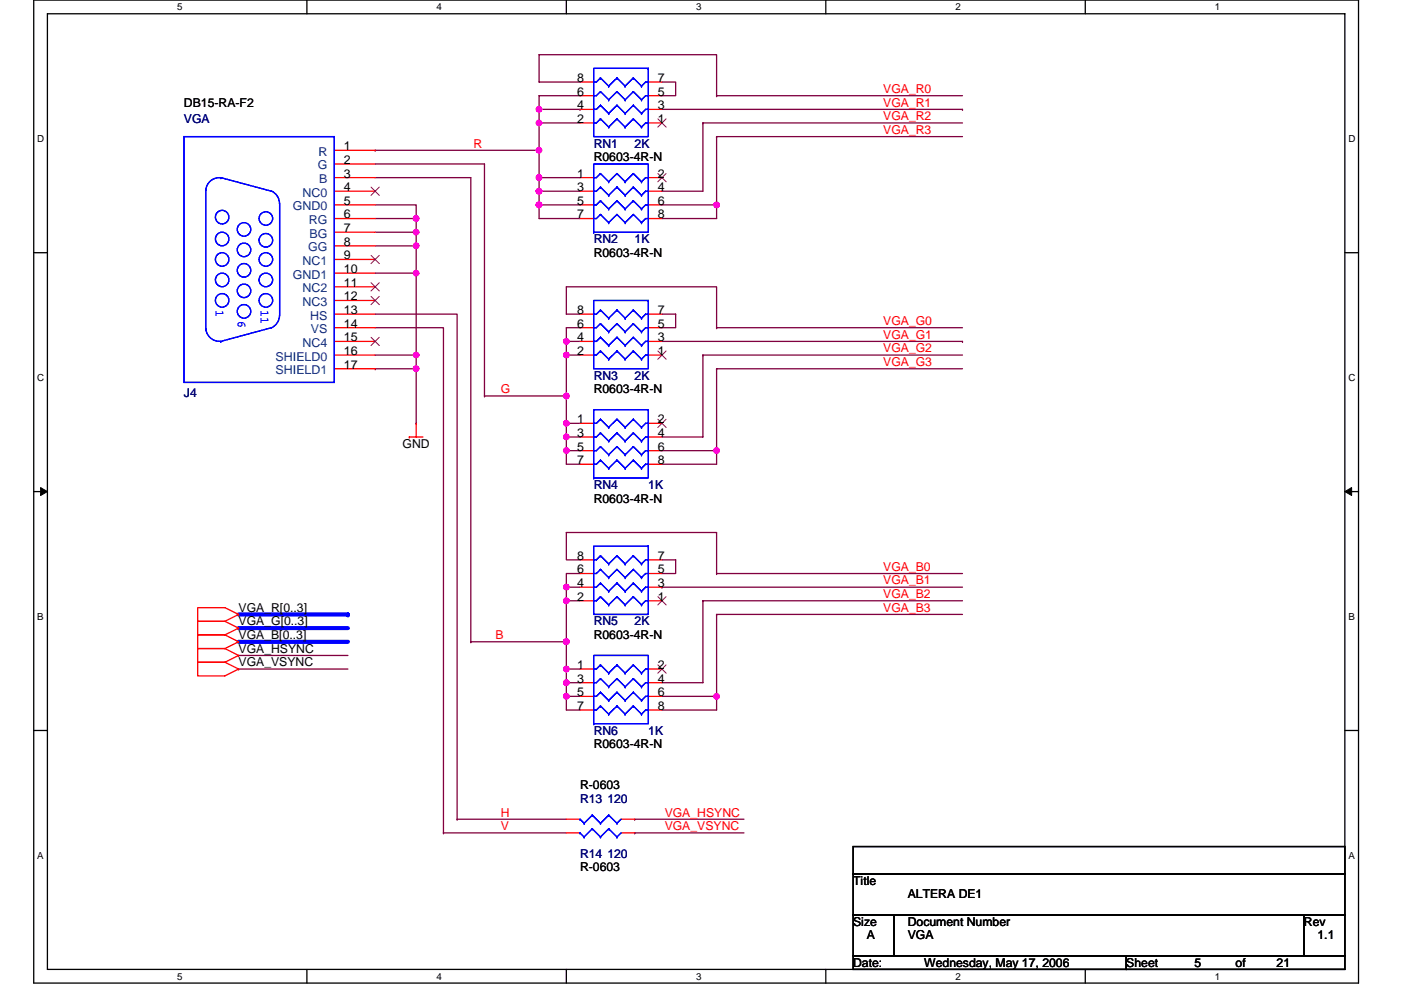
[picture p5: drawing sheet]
<svg xmlns="http://www.w3.org/2000/svg" width="297mm" height="210mm" viewBox="0 0 297 210" stroke-linecap="round" stroke-linejoin="round" font-family="sans-serif">
<path d="M7.2 0h280.8v208.5h-280.8zM10.1 2.9h275v202.7h-275z" fill="none" stroke="#000" stroke-width=".28"/>
<g fill="#fff">
<path d="M37.5 .3h1.2v2.3h-1.2z"/>
<path d="M37.5 205.9h1.2v2.3h-1.2z"/>
</g>
<path d="M65.1 0v2.9M65.1 205.6v2.9" fill="none" stroke="#000" stroke-width=".28"/>
<g fill="#fff">
<path d="M92.6 .3h1.1v2.3h-1.1z"/>
<path d="M92.6 205.9h1.1v2.3h-1.1z"/>
</g>
<path d="M120.1 0v2.9M120.1 205.6v2.9" fill="none" stroke="#000" stroke-width=".28"/>
<g fill="#fff">
<path d="M147.6 .3h1.1v2.3h-1.1z"/>
<path d="M147.6 205.9h1.1v2.3h-1.1z"/>
</g>
<path d="M175.1 0v2.9M175.1 205.6v2.9" fill="none" stroke="#000" stroke-width=".28"/>
<g fill="#fff">
<path d="M202.6 .3h1.1v2.3h-1.1z"/>
<path d="M202.6 205.9h1.1v2.3h-1.1z"/>
</g>
<path d="M230.1 0v2.9M230.1 205.6v2.9" fill="none" stroke="#000" stroke-width=".28"/>
<g fill="#fff">
<path d="M257.6 .3h1.2v2.3h-1.2z"/>
<path d="M257.6 205.9h1.2v2.3h-1.2z"/>
<path d="M7.9 28.3h1.5v2.3h-1.5z"/>
<path d="M285.9 28.3h1.5v2.3h-1.5z"/>
<path d="M7.9 78.9h1.5v2.3h-1.5z"/>
<path d="M285.9 78.9h1.5v2.3h-1.5z"/>
</g>
<path d="M7.2 53.6h2.9M285.1 53.6h2.9" fill="none" stroke="#000" stroke-width=".28"/>
<g fill="#fff">
<path d="M7.9 129.6h1.4v2.3h-1.4z"/>
<path d="M285.9 129.6h1.3v2.3h-1.3z"/>
</g>
<path d="M7.2 104.3h2.9M285.1 104.3h2.9" fill="none" stroke="#000" stroke-width=".28"/>
<path d="M8.6 103.4l1.5 .9-1.5 .8zM285.1 104.3l1.5-.9v1.7z" fill="#000" stroke="#000" stroke-width=".21"/>
<g fill="#fff">
<path d="M7.9 180.3h1.4v2.3h-1.4z"/>
<path d="M285.9 180.3h1.4v2.3h-1.4z"/>
</g>
<path d="M7.2 154.9h2.9M285.1 154.9h2.9M180.9 179.6h104.2v5.7h-104.2zM180.9 185.3h104.2v8.7h-104.2zM180.9 194h8.7v8.7h-8.7zM189.6 194h86.9v8.7h-86.9zM276.5 194h8.6v8.7h-8.6zM180.9 202.7h57.9v2.9h-57.9zM238.8 202.7h46.3v2.9h-46.3z" fill="none" stroke="#000" stroke-width=".28"/>
<g fill="none" stroke="#800040" stroke-width=".28">
<path d="M123 17.4h-8.7v-5.8h37.6v8.7M140.4 17.4h2.9v2.9h-2.9M79.5 31.9h.1M79.5 34.8h23.2v49.2M79.5 37.7h20.3v98.4M79.5 31.9h34.8M114.3 31.9v5.8M114.3 37.7h.1M114.3 37.7h8.7M114.3 26.1v5.8M114.3 26.1h.1M114.3 37.7v5.8"/>
<path d="M114.3 26.1h8.7M123 23.2h-8.7v2.9M123 23.2h.1M123 20.3h-8.7v2.9M140.4 23.2h63.7M149 26.1v14.5h-8.6M149 26.1h.1M149 26.1h55.1M151.9 29h.1M151.9 29v14.5M151.9 20.3h.1M151.9 29h52.2"/>
<path d="M151.9 20.3h52.2M204.1 23.2h.1M79.5 43.5h8.7v2.9M79.5 46.4h8.7v2.9M79.5 49.3h8.7v2.9M79.5 52.2h8.7M79.5 57.9h8.7M88.2 46.4h.1M88.2 49.3h.1M88.2 52.2h.1M88.2 52.2v5.7M88.2 57.9h.1"/>
<path d="M88.2 57.9v17.4M114.3 43.5v2.9h8.7M114.3 40.6h.1M114.3 43.5h.1M114.3 43.5h8.7M114.3 40.6h8.7M140.4 43.5h11.5M151.9 43.5h.1M151.9 43.5v2.9h-11.5M79.5 66.6h17.4v107.2M79.5 69.5h14.5v107.2M79.5 78.2h.1"/>
<path d="M79.5 75.3h8.7M88.2 75.3h.1M88.2 75.3v2.9h-8.7M88.2 78.2v11.6M120.1 72.4h.1M120.1 72.4v2.9M120.1 75.3v23.2h2.9M120.1 75.3h2.9M120.1 75.3h.1M120.1 72.4h2.9M123 66.6h-2.9v-5.8h31.8v8.7M123 69.5h-2.9v2.9"/>
<path d="M140.4 66.6h2.9v2.9h-2.9M140.4 72.4h63.7M149 75.3h.1M149 75.3v17.4h-8.6M149 75.3h55.1M151.9 69.5h.1M151.9 78.2h.1M151.9 78.2v17.4M151.9 69.5h52.2M151.9 78.2h52.2M204.1 72.4h.1M88.2 89.8h.1"/>
<path d="M102.7 84h.1M102.7 84h17.4M120.1 89.8h2.9M120.1 89.8h.1M120.1 92.7h2.9M120.1 95.6h.1M120.1 95.6h2.9M120.1 84h.1M120.1 92.7h.1M140.4 95.6h11.5M151.9 95.6h.1M151.9 95.6v2.9h-11.5"/>
<path d="M123 118.7h-2.9v-5.8h31.8v8.7M140.4 118.7h2.9v2.9h-2.9M50.6 139h23.2M99.8 136.1h.1M99.8 136.1h20.3M120.1 124.5h.1M120.1 127.4v23.2h2.9M120.1 127.4h.1M120.1 127.4h2.9M120.1 136.1h.1M120.1 124.5v2.9M120.1 124.5h2.9"/>
<path d="M123 121.6h-2.9v2.9M140.4 124.5h.1M140.4 124.5h63.7M149 127.4h.1M149 127.4v17.4h-8.6M149 127.4h55.1M151.9 130.3h.1M151.9 121.6h.1M151.9 130.3v17.4M151.9 130.3h52.2M151.9 121.6h52.2M50.6 141.9h23.2"/>
<path d="M120.1 141.9h2.9M120.1 141.9h.1M120.1 147.7h2.9M120.1 144.8h2.9M120.1 147.7h.1M120.1 144.8h.1M140.4 147.7h11.5M151.9 147.7h.1M151.9 147.7v2.9h-11.5M94 176.7h.1M94 176.7h26.1M96.9 173.8h.1"/>
<path d="M96.9 173.8h23.2M134.6 176.7h.1M134.6 173.8h.1M134.6 176.7h23.1M134.6 173.8h23.1"/>
</g>
<g fill="#f0f" stroke="#f0f" stroke-width=".28">
<circle cx="120.1" cy="72.4" r=".57"/>
<circle cx="120.1" cy="75.3" r=".57"/>
<circle cx="120.1" cy="89.8" r=".57"/>
<circle cx="120.1" cy="95.6" r=".57"/>
<circle cx="151.9" cy="95.6" r=".57"/>
<circle cx="120.1" cy="84" r=".57"/>
<circle cx="120.1" cy="92.7" r=".57"/>
<circle cx="120.1" cy="124.5" r=".57"/>
<circle cx="120.1" cy="127.4" r=".57"/>
<circle cx="120.1" cy="141.9" r=".57"/>
<circle cx="120.1" cy="147.7" r=".57"/>
<circle cx="151.9" cy="147.7" r=".57"/>
<circle cx="120.1" cy="136.1" r=".57"/>
<circle cx="120.1" cy="144.8" r=".57"/>
<circle cx="114.3" cy="43.5" r=".57"/>
<circle cx="151.9" cy="43.5" r=".57"/>
<circle cx="114.3" cy="31.9" r=".57"/>
<circle cx="114.3" cy="40.6" r=".57"/>
<circle cx="114.3" cy="37.7" r=".57"/>
<circle cx="88.2" cy="46.3" r=".57"/>
<circle cx="88.2" cy="49.2" r=".57"/>
<circle cx="88.2" cy="52.1" r=".57"/>
<circle cx="88.2" cy="57.9" r=".57"/>
<circle cx="88.2" cy="75.3" r=".57"/>
<circle cx="88.2" cy="78.2" r=".57"/>
<circle cx="114.3" cy="26.1" r=".57"/>
<circle cx="114.3" cy="23.2" r=".57"/>
</g>
<path d="M50.6 133.2h23.2M50.6 136.1h23.2M50.6 130.3h23.2M73.8 130.3h.1" fill="none" stroke="#00f" stroke-width=".87"/>
<g fill="none" stroke="#f00" stroke-width=".28">
<path d="M123 17.4h2.9M137.5 17.4h2.9M70.9 37.7h8.6M70.9 31.9h8.6M70.9 34.8h8.6M123 37.7h2.9M123 26.1h2.9M123 23.2h2.9M123 20.3h2.9M137.5 37.7h2.9M137.5 26.1h2.9M137.5 23.2h2.9"/>
<path d="M137.5 20.3h2.9M70.9 40.6h8.6M70.9 43.5h8.6M70.9 46.4h8.6M70.9 49.3h8.6M70.9 52.2h8.6M70.9 55h8.6M70.9 57.9h8.6M123 40.6h2.9M123 43.5h2.9M123 46.4h2.9M137.5 40.6h2.9"/>
<path d="M137.5 43.5h2.9M137.5 46.4h2.9M70.9 75.3h8.6M70.9 72.4h8.6M70.9 69.5h8.6M70.9 66.6h8.6M70.9 60.8h8.6M70.9 63.7h8.6M70.9 78.2h8.6M123 75.3h2.9M123 72.4h2.9M123 69.5h2.9"/>
<path d="M123 66.6h2.9M137.5 75.3h2.9M137.5 72.4h2.9M137.5 69.5h2.9M137.5 66.6h2.9M86.8 92.7h.1M86.8 92.7h2.9M88.2 89.8v2.9M123 92.7h2.9M123 89.8h2.9M123 95.6h2.9M123 98.5h2.9"/>
<path d="M137.5 92.7h2.9M137.5 89.8h2.9M137.5 95.6h2.9M137.5 98.5h2.9M123 118.7h2.9M137.5 118.7h2.9M47.7 131.8h-5.8v2.9h5.8M47.7 134.7h-5.8v2.9h5.8M47.7 137.6h-5.8v2.9h5.8M47.7 131.8l2.9 1.4M47.7 134.7l2.9 1.4M47.7 137.6l2.9 1.4"/>
<path d="M50.6 133.2h.1M50.6 136.1h.1M50.6 139h.1M50.6 130.3l-2.9-1.4h-5.8v2.9h5.8M50.6 130.3h.1M50.6 133.2l-2.9 1.5M50.6 136.1l-2.9 1.5M50.6 139l-2.9 1.5M50.6 130.3l-2.9 1.5M123 127.4h2.9M123 124.5h2.9M123 121.6h2.9"/>
<path d="M137.5 127.4h2.9M137.5 124.5h2.9M137.5 121.6h2.9M47.7 140.5h-5.8v2.9h5.8l2.9-1.5M47.7 140.5l2.9 1.4M50.6 141.9h.1M123 141.9h2.9M123 144.8h2.9M123 147.7h2.9M123 150.6h2.9M137.5 141.9h2.9M137.5 144.8h2.9"/>
<path d="M137.5 147.7h2.9M137.5 150.6h2.9M120.1 176.7h2.9M120.1 173.8h2.9M131.7 176.7h2.9M131.7 173.8h2.9"/>
</g>
<g fill="none" stroke="#00f" stroke-width=".28">
<path d="M125.9 14.5h11.6v14.5h-11.6zM127.3 19.4h.1M127.3 19.4l-.9 .9h-.5M127.3 16.5l-.9 .9h-.5M127.3 16.5h.1M127.3 19.4l1.7 1.8M127.3 16.5l1.7 1.8M129 18.3h.1M130.8 19.4h.1M130.8 16.5h.1M130.8 19.4l1.7 1.8M130.8 19.4l-1.8 1.8"/>
<path d="M130.8 16.5l-1.8 1.8M130.8 16.5l1.7 1.8M132.5 18.3h.1M134.3 19.4h.1M134.3 16.5h.1M134.3 19.4l1.7 1.8M134.3 19.4l-1.8 1.8M134.3 16.5l-1.8 1.8M134.3 16.5l1.7 1.8M136 18.3h.1M137.5 17.4h-.6l-.9 .9M137.5 14.5h.1"/>
<path d="M39 29h31.9v52.1h-31.9zM46.8 37.7a2.92 2.92 0 0 0-3.2 2.5M46.8 37.7h.1M46.8 37.7l10.7 2.9M125.9 34.8h11.6v14.5h-11.6zM127.3 36.8l-.9 .9h-.5M127.3 36.8h.1M127.3 39.7h.1M127.3 39.7l-.9 .9h-.5M127.3 25.2h.1M127.3 25.2l-.9 .9h-.5M127.3 22.3l-.9 .9h-.5"/>
<path d="M127.3 22.3h.1M127.3 36.8l1.7 1.7M127.3 39.7l1.7 1.7M127.3 25.2l1.7 1.7M127.3 22.3l1.7 1.8M129 38.5h.1M129 26.9h.1M129 24.1h.1M129 21.2h.1M130.8 36.8h.1M130.8 39.7h.1M130.8 25.2h.1"/>
<path d="M130.8 22.3h.1M130.8 36.8l-1.8 1.7M130.8 36.8l1.7 1.7M130.8 39.7l1.7 1.7M130.8 39.7l-1.8 1.7M130.8 25.2l1.7 1.7M130.8 25.2l-1.8 1.7M130.8 22.3l-1.8 1.8M130.8 22.3l1.7 1.8M132.5 38.5h.1M132.5 26.9h.1M132.5 24.1h.1"/>
<path d="M132.5 21.2h.1M134.3 36.8h.1M134.3 39.7h.1M134.3 25.2h.1M134.3 22.3h.1M134.3 36.8l-1.8 1.7M134.3 36.8l1.7 1.7M134.3 39.7l1.7 1.7M134.3 39.7l-1.8 1.7M134.3 25.2l1.7 1.7M134.3 25.2l-1.8 1.7M134.3 22.3l-1.8 1.8"/>
<path d="M134.3 22.3l1.7 1.8M136 38.5h.1M136 26.9h.1M136 24.1h.1M136 21.2h.1M137.5 37.7h-.6l-.9 .8M137.5 26.1h-.6l-.9 .8M137.5 23.2h-.6l-.9 .9M137.5 20.3h-.6l-.9 .9M43.6 40.3v29.8M57.5 40.5a2.89 2.89 0 0 1 1.8 2.7M59.3 43.2v23.7a2.98 2.98 0 0 1-1.8 2.6"/>
<path d="M125.9 49.3h.1M127.3 42.6l-.9 .9h-.5M127.3 42.6h.1M127.3 45.5h.1M127.3 45.5l-.9 .9h-.5M127.3 42.6l1.7 1.7M127.3 45.5l1.7 1.7M129 41.4h.1M129 44.3h.1M129 47.2h.1M130.8 42.6h.1M130.8 45.5h.1"/>
<path d="M130.8 42.6l-1.8 1.7M130.8 42.6l1.7 1.7M130.8 45.5l1.7 1.7M130.8 45.5l-1.8 1.7M132.5 41.4h.1M132.5 44.3h.1M132.5 47.2h.1M134.3 42.6h.1M134.3 45.5h.1M134.3 42.6l-1.8 1.7M134.3 42.6l1.7 1.7M134.3 45.5l1.7 1.7"/>
<path d="M134.3 45.5l-1.8 1.7M136 41.4h.1M136 44.3h.1M136 47.2h.1M137.5 40.6h-.6l-.9 .8M137.5 43.5h-.6l-.9 .8M137.5 46.4h-.6l-.9 .8M43.6 69.8a2.89 2.89 0 0 0 3.2 2.6M46.8 72.4h.1M57.5 69.5l-10.7 2.9M125.9 63.7h11.6v14.5h-11.6zM127.3 74.4h.1"/>
<path d="M127.3 74.4l-.9 .9h-.5M127.3 71.5l-.9 .9h-.5M127.3 71.5h.1M127.3 68.6h.1M127.3 68.6l-.9 .9h-.5M127.3 65.8l-.9 .8h-.5M127.3 65.8h.1M127.3 74.4l1.7 1.8M127.3 71.5l1.7 1.8M127.3 68.6l1.7 1.8M127.3 65.8l1.7 1.7M129 76.2h.1"/>
<path d="M129 73.3h.1M129 70.4h.1M129 67.5h.1M130.8 74.4h.1M130.8 71.5h.1M130.8 68.6h.1M130.8 65.8h.1M130.8 74.4l1.7 1.8M130.8 74.4l-1.8 1.8M130.8 71.5l-1.8 1.8M130.8 71.5l1.7 1.8M130.8 68.6l1.7 1.8"/>
<path d="M130.8 68.6l-1.8 1.8M130.8 65.8l-1.8 1.7M130.8 65.8l1.7 1.7M132.5 76.2h.1M132.5 73.3h.1M132.5 70.4h.1M132.5 67.5h.1M134.3 74.4h.1M134.3 71.5h.1M134.3 68.6h.1M134.3 65.8h.1M134.3 74.4l1.7 1.8"/>
<path d="M134.3 74.4l-1.8 1.8M134.3 71.5l-1.8 1.8M134.3 71.5l1.7 1.8M134.3 68.6l1.7 1.8M134.3 68.6l-1.8 1.8M134.3 65.8l-1.8 1.7M134.3 65.8l1.7 1.7M136 76.2h.1M136 73.3h.1M136 70.4h.1M136 67.5h.1M137.5 75.3h-.6l-.9 .9"/>
<path d="M137.5 72.4h-.6l-.9 .9M137.5 69.5h-.6l-.9 .9M137.5 66.6h-.6l-.9 .9M137.5 63.7h.1M125.9 86.9h11.6v14.5h-11.6zM127.3 88.9l-.9 .9h-.5M127.3 88.9h.1M127.3 91.8h.1M127.3 91.8l-.9 .9h-.5M127.3 94.7l-.9 .9h-.5M127.3 94.7h.1M127.3 97.6h.1"/>
<path d="M127.3 97.6l-.9 .9h-.5M127.3 88.9l1.7 1.8M127.3 91.8l1.7 1.8M127.3 94.7l1.7 1.8M127.3 97.6l1.7 1.7M129 90.7h.1M129 93.6h.1M129 96.5h.1M129 99.3h.1M130.8 88.9h.1M130.8 91.8h.1M130.8 94.7h.1"/>
<path d="M130.8 97.6h.1M130.8 88.9l-1.8 1.8M130.8 88.9l1.7 1.8M130.8 91.8l1.7 1.8M130.8 91.8l-1.8 1.8M130.8 94.7l-1.8 1.8M130.8 94.7l1.7 1.8M130.8 97.6l1.7 1.7M130.8 97.6l-1.8 1.7M132.5 90.7h.1M132.5 93.6h.1M132.5 96.5h.1"/>
<path d="M132.5 99.3h.1M134.3 88.9h.1M134.3 91.8h.1M134.3 94.7h.1M134.3 97.6h.1M134.3 88.9l-1.8 1.8M134.3 88.9l1.7 1.8M134.3 91.8l1.7 1.8M134.3 91.8l-1.8 1.8M134.3 94.7l-1.8 1.8M134.3 94.7l1.7 1.8M134.3 97.6l1.7 1.7"/>
<path d="M134.3 97.6l-1.8 1.7M136 90.7h.1M136 93.6h.1M136 96.5h.1M136 99.3h.1M137.5 89.8h-.6l-.9 .9M137.5 92.7h-.6l-.9 .9M137.5 95.6h-.6l-.9 .9M137.5 98.5h-.6l-.9 .8M125.9 115.8h11.6v14.5h-11.6zM125.9 101.4h.1M127.3 117.9l-.9 .8h-.5"/>
<path d="M127.3 117.9h.1M127.3 117.9l1.7 1.7M129 119.6h.1M130.8 117.9h.1M130.8 117.9l-1.8 1.7M130.8 117.9l1.7 1.7M132.5 119.6h.1M134.3 117.9h.1M134.3 117.9l-1.8 1.7M134.3 117.9l1.7 1.7M136 119.6h.1M137.5 118.7h-.6l-.9 .9"/>
<path d="M137.5 115.8h.1M125.9 139h11.6v14.5h-11.6zM127.3 126.6h.1M127.3 126.6l-.9 .8h-.5M127.3 123.7l-.9 .8h-.5M127.3 123.7h.1M127.3 120.8h.1M127.3 120.8l-.9 .8h-.5M127.3 126.6l1.7 1.7M127.3 123.7l1.7 1.7M127.3 120.8l1.7 1.7M129 128.3h.1"/>
<path d="M129 125.4h.1M129 122.5h.1M130.8 126.6h.1M130.8 123.7h.1M130.8 120.8h.1M130.8 126.6l1.7 1.7M130.8 126.6l-1.8 1.7M130.8 123.7l-1.8 1.7M130.8 123.7l1.7 1.7M130.8 120.8l1.7 1.7M130.8 120.8l-1.8 1.7M132.5 128.3h.1"/>
<path d="M132.5 125.4h.1M132.5 122.5h.1M134.3 126.6h.1M134.3 123.7h.1M134.3 120.8h.1M134.3 126.6l1.7 1.7M134.3 126.6l-1.8 1.7M134.3 123.7l-1.8 1.7M134.3 123.7l1.7 1.7M134.3 120.8l1.7 1.7M134.3 120.8l-1.8 1.7M136 128.3h.1"/>
<path d="M136 125.4h.1M136 122.5h.1M137.5 127.4h-.6l-.9 .9M137.5 124.5h-.6l-.9 .9M137.5 121.6h-.6l-.9 .9M125.9 153.5h.1M127.3 141l-.9 .9h-.5M127.3 141h.1M127.3 143.9h.1M127.3 143.9l-.9 .9h-.5M127.3 146.8l-.9 .9h-.5M127.3 146.8h.1"/>
<path d="M127.3 149.7h.1M127.3 149.7l-.9 .9h-.5M127.3 141l1.7 1.8M127.3 143.9l1.7 1.8M127.3 146.8l1.7 1.8M127.3 149.7l1.7 1.8M129 142.8h.1M129 145.7h.1M129 148.6h.1M129 151.5h.1M130.8 141h.1M130.8 143.9h.1"/>
<path d="M130.8 146.8h.1M130.8 149.7h.1M130.8 141l-1.8 1.8M130.8 141l1.7 1.8M130.8 143.9l1.7 1.8M130.8 143.9l-1.8 1.8M130.8 146.8l-1.8 1.8M130.8 146.8l1.7 1.8M130.8 149.7l1.7 1.8M130.8 149.7l-1.8 1.8M132.5 142.8h.1M132.5 145.7h.1"/>
<path d="M132.5 148.6h.1M132.5 151.5h.1M134.3 141h.1M134.3 143.9h.1M134.3 146.8h.1M134.3 149.7h.1M134.3 141l-1.8 1.8M134.3 141l1.7 1.8M134.3 143.9l1.7 1.8M134.3 143.9l-1.8 1.8M134.3 146.8l-1.8 1.8M134.3 146.8l1.7 1.8"/>
<path d="M134.3 149.7l1.7 1.8M134.3 149.7l-1.8 1.8M136 142.8h.1M136 145.7h.1M136 148.6h.1M136 151.5h.1M137.5 141.9h-.6l-.9 .9M137.5 144.8h-.6l-.9 .9M137.5 147.7h-.6l-.9 .9M137.5 150.6h-.6l-.9 .9M123 176.7h.1M123 173.8h.1"/>
<path d="M123 176.7l.8 .8M123 173.8l.8 .8M123.8 177.5h.1M123.8 174.6h.1M125.6 175.8h.1M125.6 172.9h.1M125.6 175.8l1.7 1.7M125.6 175.8l-1.8 1.7M125.6 172.9l1.7 1.7M125.6 172.9l-1.8 1.7M127.3 177.5h.1M127.3 174.6h.1"/>
<path d="M129 175.8h.1M129 172.9h.1M129 175.8l1.8 1.7M129 175.8l-1.7 1.7M129 172.9l1.8 1.7M129 172.9l-1.7 1.7M130.8 177.5h.1M130.8 174.6h.1M131.7 176.7l-.9 .8M131.7 173.8l-.9 .8"/>
<circle cx="47.1" cy="59.4" r="1.44"/>
<circle cx="47.1" cy="50.7" r="1.44"/>
<circle cx="47.1" cy="55" r="1.44"/>
<circle cx="47.1" cy="46.1" r="1.44"/>
<circle cx="51.7" cy="53" r="1.44"/>
<circle cx="51.7" cy="48.7" r="1.44"/>
<circle cx="51.7" cy="57.3" r="1.44"/>
<circle cx="56.4" cy="59.4" r="1.44"/>
<circle cx="56.4" cy="51" r="1.44"/>
<circle cx="56.4" cy="55" r="1.44"/>
<circle cx="56.4" cy="46.3" r="1.43"/>
<circle cx="47.1" cy="63.7" r="1.44"/>
<circle cx="51.7" cy="66" r="1.44"/>
<circle cx="51.7" cy="61.7" r="1.43"/>
<circle cx="56.4" cy="63.7" r="1.44"/>
</g>
<g fill="none" stroke="#804000" stroke-width=".21">
<path d="M78.7 39.7l1.7 1.7M80.4 39.7l-1.7 1.7M139.5 36.8l1.7 1.8M139.5 25.2l1.7 1.8M141.2 36.8l-1.7 1.8M141.2 25.2l-1.7 1.8M78.7 54.2l1.7 1.7M78.7 60l1.7 1.7M80.4 54.2l-1.7 1.7M80.4 60l-1.7 1.7M78.7 62.9l1.7 1.7M78.7 71.5l1.7 1.8"/>
<path d="M80.4 62.9l-1.7 1.7M80.4 71.5l-1.7 1.8M139.5 74.4l1.7 1.8M141.2 74.4l-1.7 1.8M139.5 88.9l1.7 1.8M141.2 88.9l-1.7 1.8M139.5 126.6l1.7 1.7M141.2 126.6l-1.7 1.7M139.5 141l1.7 1.8M141.2 141l-1.7 1.8"/>
</g>
<g font-size="2.6">
<text x="122.4" y="17.4">8</text>
<text x="139.5" y="17.4">7</text>
<text x="39" y="22.6">DB15-RA-F2</text>
<text x="122.4" y="20.3">6</text>
<text x="122.4" y="23.2">4</text>
<text x="139.5" y="23.2">3</text>
<text x="139.5" y="20.3">5</text>
<text x="122.4" y="26.1">2</text>
<text x="139.5" y="26.1">1</text>
<text x="72.9" y="31.9">1</text>
<text x="72.9" y="34.8">2</text>
<text x="125.9" y="34.2">R0603-4R-N</text>
<text x="72.9" y="37.7">3</text>
<text x="72.9" y="40.5">4</text>
<text x="122.4" y="37.7">1</text>
<text x="122.4" y="40.5">3</text>
<text x="139.5" y="40.5">4</text>
<text x="139.5" y="37.7">2</text>
<text x="72.9" y="43.4">5</text>
<text x="72.9" y="46.3">6</text>
<text x="122.4" y="43.4">5</text>
<text x="122.4" y="46.3">7</text>
<text x="139.5" y="46.3">8</text>
<text x="139.5" y="43.4">6</text>
<text x="72.9" y="52.1">8</text>
<text x="72.9" y="49.2">7</text>
<text x="72.9" y="57.9">10</text>
<text x="72.9" y="55">9</text>
<text x="125.9" y="54.5">R0603-4R-N</text>
<text x="72.9" y="60.8">11</text>
<text x="72.9" y="63.7">12</text>
<text x="72.9" y="69.5">14</text>
<text x="72.9" y="66.6">13</text>
<text x="122.4" y="66.6">8</text>
<text x="122.4" y="69.5">6</text>
<text x="139.5" y="69.5">5</text>
<text x="139.5" y="66.6">7</text>
<text x="72.9" y="75.3">16</text>
<text x="72.9" y="72.4">15</text>
<text x="122.4" y="72.4">4</text>
<text x="122.4" y="75.3">2</text>
<text x="139.5" y="75.3">1</text>
<text x="139.5" y="72.4">3</text>
<text x="72.9" y="78.2">17</text>
<text x="125.9" y="83.4">R0603-4R-N</text>
<text x="122.4" y="89.8">1</text>
<text x="139.5" y="89.8">2</text>
<text x="85.3" y="95">GND</text>
<text x="122.4" y="92.7">3</text>
<text x="122.4" y="95.6">5</text>
<text x="139.5" y="95.6">6</text>
<text x="139.5" y="92.7">4</text>
<text x="122.4" y="98.4">7</text>
<text x="139.5" y="98.4">8</text>
<text x="125.9" y="106.6">R0603-4R-N</text>
<text x="122.4" y="118.7">8</text>
<text x="139.5" y="118.7">7</text>
<text x="122.4" y="121.6">6</text>
<text x="122.4" y="124.5">4</text>
<text x="139.5" y="124.5">3</text>
<text x="139.5" y="121.6">5</text>
<text x="50.6" y="129.8">VGA_R[0..3]</text>
<text x="122.4" y="127.4">2</text>
<text x="139.5" y="127.4">1</text>
<text x="50.6" y="132.7">VGA_G[0..3]</text>
<text x="50.6" y="135.6">VGA_B[0..3]</text>
<text x="125.9" y="135.6">R0603-4R-N</text>
<text x="50.6" y="138.5">VGA_HSYNC</text>
<text x="50.6" y="141.4">VGA_VSYNC</text>
<text x="122.4" y="141.9">1</text>
<text x="139.5" y="141.9">2</text>
<text x="122.4" y="144.8">3</text>
<text x="122.4" y="147.7">5</text>
<text x="139.5" y="147.7">6</text>
<text x="139.5" y="144.8">4</text>
<text x="122.4" y="150.6">7</text>
<text x="139.5" y="150.6">8</text>
<text x="125.9" y="158.7">R0603-4R-N</text>
<text x="123" y="167.4">R-0603</text>
<text x="123" y="184.8">R-0603</text>
<text x="180.9" y="187.7">Title</text>
<text x="192.5" y="190.6">ALTERA DE1</text>
<text x="180.9" y="196.4">Size</text>
<text x="192.5" y="196.4">Document Number</text>
<text x="276.5" y="196.4">Rev</text>
<text x="183.8" y="199.3">A</text>
<text x="192.5" y="199.3">VGA</text>
<text x="279.3" y="199.3">1.1</text>
<text x="180.9" y="205">Date:</text>
<text x="196" y="205">Wednesday, May 17, 2006</text>
<text x="238.8" y="205">Sheet</text>
<text x="253.3" y="205">5</text>
<text x="262" y="205">of</text>
<text x="270.7" y="205">21</text>
</g>
<g font-size="2.6" fill="#f00">
<text x="187.3" y="19.7">VGA_R0</text>
<text x="187.3" y="22.6">VGA_R1</text>
<text x="187.3" y="28.4">VGA_R3</text>
<text x="187.3" y="25.5">VGA_R2</text>
<text x="100.4" y="31.3">R</text>
<text x="187.3" y="68.9">VGA_G0</text>
<text x="187.3" y="71.8">VGA_G1</text>
<text x="187.3" y="74.7">VGA_G2</text>
<text x="187.3" y="77.6">VGA_G3</text>
<text x="106.2" y="83.4">G</text>
<text x="187.3" y="121.1">VGA_B0</text>
<text x="187.3" y="124">VGA_B1</text>
<text x="187.3" y="126.9">VGA_B2</text>
<text x="187.3" y="129.8">VGA_B3</text>
<text x="105" y="135.6">B</text>
<text x="106.2" y="173.2">H</text>
<text x="140.9" y="173.2">VGA_HSYNC</text>
<text x="106.2" y="176.1">V</text>
<text x="140.9" y="176.1">VGA_VSYNC</text>
</g>
<g font-size="2.6" fill="#000080">
<text x="39" y="26.1">VGA</text>
<text x="125.9" y="31.3">RN1</text>
<text x="134.6" y="31.3">2K</text>
<text x="125.9" y="51.6">RN2</text>
<text x="134.6" y="51.6">1K</text>
<text x="125.9" y="80.5">RN3</text>
<text x="134.6" y="80.5">2K</text>
<text x="39" y="84.3">J4</text>
<text x="125.9" y="103.7">RN4</text>
<text x="137.5" y="103.7">1K</text>
<text x="125.9" y="132.7">RN5</text>
<text x="134.6" y="132.7">2K</text>
<text x="125.9" y="155.8">RN6</text>
<text x="137.5" y="155.8">1K</text>
<text x="123" y="170.3">R13 120</text>
<text x="123" y="181.9">R14 120</text>
</g>
<g font-size="2.6" fill="#004080">
<text x="67.4" y="35.9">G</text>
<text x="67.5" y="33">R</text>
<text x="64.2" y="41.7">NC0</text>
<text x="67.7" y="38.8">B</text>
<text x="62.1" y="44.6">GND0</text>
<text x="65.5" y="47.5">RG</text>
<text x="65.3" y="53.3">GG</text>
<text x="65.6" y="50.4">BG</text>
<text x="62.1" y="59.1">GND1</text>
<text x="64.2" y="56.2">NC1</text>
<text x="64.2" y="62">NC2</text>
<text x="64.2" y="64.9">NC3</text>
<text x="65.8" y="67.8">HS</text>
<text x="65.9" y="70.7">VS</text>
<text x="58.4" y="76.5">SHIELD0</text>
<text x="64.2" y="73.6">NC4</text>
<text x="58.4" y="79.4">SHIELD1</text>
</g>
<g font-size="2.6" fill="#00f">
<text x="45.8" y="65.8" transform="rotate(90 45.8 65.8)">1</text>
<text x="55.3" y="65.8" transform="rotate(90 55.3 65.8)">11</text>
<text x="50.4" y="68.1" transform="rotate(90 50.4 68.1)">6</text>
</g>
<g font-size="2.1">
<text x="37.5" y="2.2">5</text>
<text x="92.6" y="2.2">4</text>
<text x="147.6" y="2.2">3</text>
<text x="202.6" y="2.2">2</text>
<text x="257.6" y="2.2">1</text>
<text x="7.9" y="30.1">D</text>
<text x="285.9" y="30.1">D</text>
<text x="7.9" y="80.8">C</text>
<text x="285.9" y="80.8">C</text>
<text x="7.9" y="131.4">B</text>
<text x="285.9" y="131.4">B</text>
<text x="7.9" y="182.1">A</text>
<text x="285.9" y="182.1">A</text>
<text x="37.5" y="207.8">5</text>
<text x="92.6" y="207.8">4</text>
<text x="147.6" y="207.8">3</text>
<text x="202.6" y="207.8">2</text>
<text x="257.6" y="207.8">1</text>
</g>
</svg>
